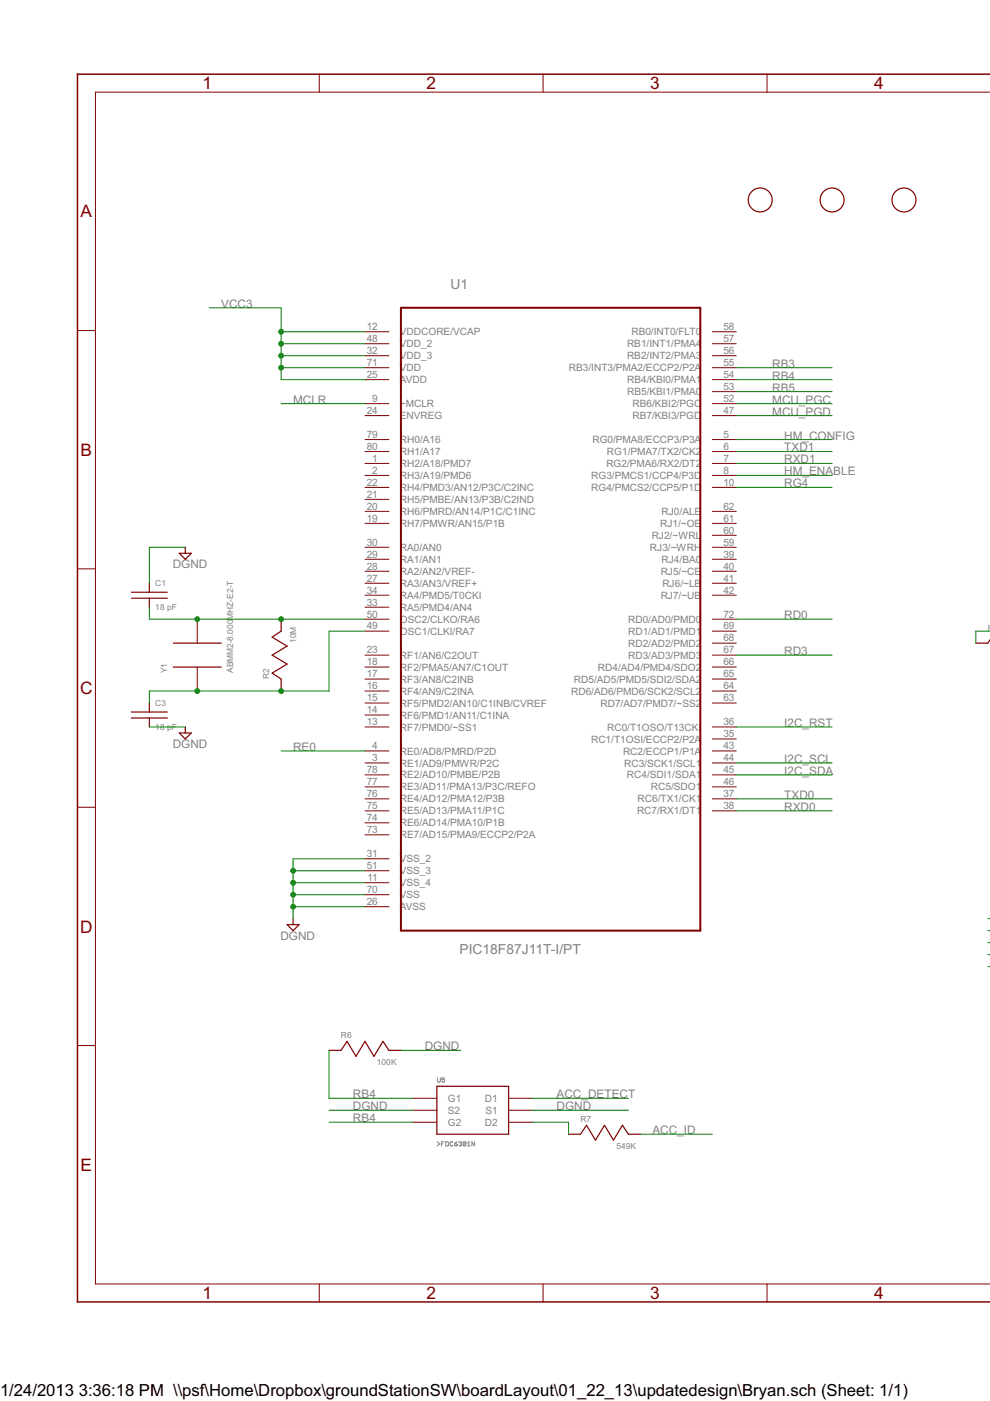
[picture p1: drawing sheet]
<svg xmlns="http://www.w3.org/2000/svg" width="210mm" height="297mm" viewBox="0 0 210 297" stroke-linecap="round" stroke-linejoin="round" font-family="sans-serif">
<g fill="none" stroke="#808080" stroke-width=".21">
<path d="M92.8 228.5v.8l.1 .1 .5-.1v-.8M94.3 228.5h-.6v.5l.3-.2 .3 .2-.2 .4-.4-.1M92.7 242.1l.6 .4-.6 .5M93.6 242.5h.3M94.2 242.1h-.6v.9M94.5 242.1h.5l.1 .1v.6l-.1 .2h-.5zM96 242.2l-.1-.1-.5 .1v.6l.2 .2 .4-.2M96.4 242.5h.4l.1 .3-.4 .2zM96.9 242.1l-.5 .4M97.3 242.2l.4-.1 .2 .1-.2 .3M97.6 242.5h.1M97.7 242.5l.2 .2-.2 .3-.4-.2"/>
<path d="M98.8 242.2l-.5-.1-.1 .7M98.8 242.2v.6l-.2 .2-.4-.2M98.8 242.2l-.6 .6M99.1 243h.6M99.1 242.4l.3-.3v.9M100.6 242.1v.9l-.5-.9v.9"/>
</g>
<path d="M210 15.7h-193.6v260.3h193.6" fill="none" stroke="#800000" stroke-width=".32"/>
<g fill="none" stroke="#800000" stroke-width=".21">
<path d="M67.7 15.7v3.8M115.1 15.7v3.8M162.6 15.7v3.8M210 19.5h-189.8v252.7h189.8M16.4 70.1h3.8M77.4 70.3h5.1M77.4 72.9h5.1M77.4 75.4h5.1M77.4 78h5.1M151 70.3h5.1M151 72.9h5.1M151 75.4h5.1"/>
<path d="M151 78h5.1M77.4 80.5h5.1M77.4 85.6h5.1M77.4 88.1h5.1M77.4 93.2h5.1M77.4 95.7h5.1M77.4 98.3h5.1M151 80.5h5.1M151 85.6h5.1M151 88.1h5.1M151 93.2h5.1M151 95.7h5.1"/>
<path d="M151 98.3h5.1M151 83h5.1M77.4 100.8h5.1M77.4 103.3h5.1M77.4 105.9h5.1M77.4 108.4h5.1M77.4 111h5.1M77.4 116h5.1M77.4 118.6h5.1M151 100.8h5.1M151 103.3h5.1M151 108.4h5.1"/>
<path d="M151 111h5.1M151 116h5.1M151 118.6h5.1M151 113.5h5.1M16.4 120.6h3.8M41.8 131.3v5.1M77.4 121.1h5.1M77.4 123.7h5.1M77.4 126.2h5.1M77.4 128.7h5.1M77.4 131.3h5.1M77.4 133.8h5.1"/>
<path d="M77.4 138.9h5.1M151 121.1h5.1M151 123.7h5.1M151 126.2h5.1M151 131.3h5.1M151 133.8h5.1M151 138.9h5.1M151 136.4h5.1M41.8 141.4v5.1M77.4 141.4h5.1M77.4 144h5.1M77.4 146.5h5.1"/>
<path d="M77.4 149.1h5.1M77.4 151.6h5.1M77.4 154.1h5.1M77.4 159.2h5.1M151 141.4h5.1M151 144h5.1M151 146.5h5.1M151 149.1h5.1M151 154.1h5.1M151 159.2h5.1M151 156.7h5.1M16.4 171.2h3.8"/>
<path d="M77.4 161.8h5.1M77.4 164.3h5.1M77.4 166.8h5.1M77.4 169.4h5.1M77.4 171.9h5.1M77.4 174.5h5.1M77.4 177h5.1M151 161.8h5.1M151 164.3h5.1M151 166.8h5.1M151 169.4h5.1M151 171.9h5.1"/>
<path d="M77.4 182.1h5.1M77.4 184.6h5.1M77.4 187.2h5.1M77.4 189.7h5.1M77.4 192.2h5.1M16.4 221.7h3.8M87.5 232.9h5.1M87.5 235.4h5.1M87.5 237.9h5.1M107.8 232.9h5.1M107.8 235.4h5.1M107.8 237.9h5.1"/>
<path d="M67.7 272.2v3.8M115.1 272.2v3.8M162.6 272.2v3.8"/>
</g>
<g fill="none" stroke="#800000" stroke-width=".25">
<path d="M38 117.3h2.6l-1.3 1.3zM39.3 116v1.3M27.9 125.6h7.6M27.9 126.8h7.6M31.7 123.7v1.9M31.7 126.8v1.9M36.7 136.4h10.2M59.6 131.3v2.5l-1.9 1.3 3.2 1.9-3.2 1.9 3.2 1.9-3.2 1.9 1.9 1.3v2.5M210 135.6l-.6 .8h-2.5M27.9 151h7.6M27.9 152.2h7.6M31.7 149.1v1.9"/>
<path d="M31.7 152.2v1.9M36.7 141.4h10.2M38 155.4h2.6l-1.3 1.3zM39.3 154.1v1.3M60.9 196h2.5l-1.3 1.3zM62.1 194.8v1.2M69.8 222.7h2.5l1.3-1.9 1.9 3.2 1.9-3.2 1.9 3.2 1.9-3.2 1.3 1.9h2.5M92.6 230.3h15.2v10.2h-15.2zM120.5 240.5h2.6l1.3-1.9 1.9 3.1 1.9-3.1 1.9 3.1 1.9-3.1 1.2 1.9h2.6"/>
<circle cx="161.2" cy="42.4" r="2.54"/>
<circle cx="176.4" cy="42.4" r="2.54"/>
<circle cx="191.7" cy="42.4" r="2.54"/>
</g>
<path d="M85 65.3h63.5v132h-63.5z" fill="none" stroke="#800000" stroke-width=".42"/>
<g fill="none" stroke="#008000" stroke-width=".21">
<path d="M44.4 65.3h15.2v15.2h17.8M59.6 70.3h17.8M59.6 72.9h17.8M59.6 75.4h17.8M59.6 78h17.8M156.1 78h20.3M59.6 85.6h17.8M156.1 80.5h20.3M156.1 93.2h20.3M156.1 83h20.3M156.1 95.7h20.3M156.1 98.3h20.3"/>
<path d="M156.1 88.1h20.3M156.1 85.6h20.3M39.3 116h-7.6v7.7M156.1 100.8h20.3M156.1 103.3h20.3M31.7 128.7v2.6h45.7M77.4 133.8h-7.6v12.7h-38.1v2.6M156.1 131.3h20.3M156.1 138.9h20.3M210 133.8h-3.1v2.6M31.7 154.1h7.6M59.6 159.2h17.8"/>
<path d="M156.1 154.1h20.3M156.1 169.4h20.3M156.1 171.9h20.3M156.1 161.8h20.3M156.1 164.3h20.3M62.1 192.2h15.3M62.1 189.7h15.3M62.1 187.2h15.3M62.1 184.6h15.3M77.4 182.1h-15.3v12.7M209.4 194.8h.6M209.4 197.3h.6"/>
<path d="M209.4 199.9h.6M209.4 202.4h.6M209.4 204.9h.6M69.8 235.4h17.7M69.8 222.7v10.2h17.7M69.8 237.9h17.7M85 222.7h12.7M112.9 235.4h20.3M112.9 232.9h20.3M112.9 237.9h7.6v2.6M135.8 240.5h15.2"/>
</g>
<g fill="#008000" stroke="#008000" stroke-width=".21">
<circle cx="62.1" cy="184.6" r=".51"/>
<circle cx="62.1" cy="187.2" r=".51"/>
<circle cx="62.1" cy="189.7" r=".51"/>
<circle cx="62.1" cy="192.2" r=".51"/>
<circle cx="59.6" cy="78" r=".51"/>
<circle cx="59.6" cy="75.4" r=".51"/>
<circle cx="59.6" cy="72.9" r=".51"/>
<circle cx="59.6" cy="70.3" r=".51"/>
<circle cx="59.6" cy="131.3" r=".51"/>
<circle cx="41.8" cy="131.3" r=".51"/>
<circle cx="59.6" cy="146.5" r=".51"/>
<circle cx="41.8" cy="146.5" r=".51"/>
</g>
<g font-size="4.1" fill="#800000">
<text x="42.9" y="18.9">1</text>
<text x="90.4" y="18.9">2</text>
<text x="137.9" y="18.9">3</text>
<text x="185.3" y="18.9">4</text>
<text x="17.1" y="46.1">A</text>
<text x="17.1" y="96.6">B</text>
<text x="17" y="147.2">C</text>
<text x="17" y="197.7">D</text>
<text x="17.1" y="248.2">E</text>
<text x="42.9" y="275.4">1</text>
<text x="90.4" y="275.4">2</text>
<text x="137.9" y="275.4">3</text>
<text x="185.3" y="275.4">4</text>
</g>
<g font-size="4">
<text x="0" y="296">1/24/2013</text>
<text x="16.7" y="296">3:36:18 PM \\psf\Home\Dropbox\groundStationSW\boardLayout\01_22_13\updatedesign\Bryan.sch (Sheet: 1/1)</text>
</g>
<g font-size="3.3" fill="#808080">
<text x="95.5" y="61.2">U1</text>
<text x="97.4" y="202.3">PIC18F87J11T-I/PT</text>
</g>
<g font-size="2.8" fill="#808080">
<text x="46.9" y="65.3">VCC3</text>
<text x="163.7" y="77.9">RB3</text>
<text x="163.7" y="83">RB5</text>
<text x="163.7" y="80.5">RB4</text>
<text x="62.1" y="85.6">MCLR</text>
<text x="163.7" y="88.1">MCU_PGD</text>
<text x="163.7" y="85.6">MCU_PGC</text>
<text x="166.3" y="93.2">HM_CONFIG</text>
<text x="166.3" y="95.7">TXD1</text>
<text x="166.3" y="100.8">HM_ENABLE</text>
<text x="166.3" y="98.3">RXD1</text>
<text x="166.3" y="103.3">RG4</text>
<text x="36.6" y="120.5">DGND</text>
<text x="166.3" y="131.3">RD0</text>
<text x="166.3" y="138.9">RD3</text>
<text x="166.3" y="154.1">I2C_RST</text>
<text x="36.6" y="158.6">DGND</text>
<text x="62.1" y="159.2">RE0</text>
<text x="166.3" y="161.8">I2C_SCL</text>
<text x="166.3" y="164.3">I2C_SDA</text>
<text x="166.3" y="169.4">TXD0</text>
<text x="166.3" y="171.9">RXD0</text>
<text x="59.5" y="199.2">DGND</text>
<text x="90.1" y="222.7">DGND</text>
<text x="74.8" y="232.9">RB4</text>
<text x="118" y="232.9">ACC_DETECT</text>
<text x="74.8" y="235.4">DGND</text>
<text x="74.8" y="237.9">RB4</text>
<text x="118" y="235.4">DGND</text>
<text x="138.3" y="240.5">ACC_ID</text>
</g>
<g font-size="2.4" fill="#808080">
<text x="77.8" y="70">12</text>
<text x="84.8" y="71.1">VDDCORE/VCAP</text>
<text x="133.9" y="71.1">RB0/INT0/FLT0</text>
<text x="153.4" y="70">58</text>
<text x="77.8" y="72.5">48</text>
<text x="77.8" y="75.1">32</text>
<text x="77.8" y="77.6">71</text>
<text x="84.8" y="73.6">VDD_2</text>
<text x="84.8" y="76.2">VDD_3</text>
<text x="132.9" y="73.6">RB1/INT1/PMA4</text>
<text x="132.9" y="76.2">RB2/INT2/PMA3</text>
<text x="153.4" y="72.5">57</text>
<text x="153.4" y="75.1">56</text>
<text x="153.4" y="77.6">55</text>
<text x="77.8" y="80.1">25</text>
<text x="84.8" y="78.7">VDD</text>
<text x="84.8" y="81.3">AVDD</text>
<text x="120.6" y="78.7">RB3/INT3/PMA2/ECCP2/P2A</text>
<text x="133" y="81.3">RB4/KBI0/PMA1</text>
<text x="133" y="83.8">RB5/KBI1/PMA0</text>
<text x="153.4" y="80.1">54</text>
<text x="153.4" y="82.7">53</text>
<text x="77.8" y="87.8">24</text>
<text x="78.9" y="85.2">9</text>
<text x="84.8" y="86.3">~MCLR</text>
<text x="84.8" y="88.9">ENVREG</text>
<text x="134.1" y="86.3">RB6/KBI2/PGC</text>
<text x="134.1" y="88.9">RB7/KBI3/PGD</text>
<text x="153.4" y="85.2">52</text>
<text x="153.4" y="87.8">47</text>
<text x="77.8" y="92.8">79</text>
<text x="77.8" y="95.4">80</text>
<text x="84.8" y="93.9">RH0/A16</text>
<text x="125.6" y="93.9">RG0/PMA8/ECCP3/P3A</text>
<text x="153.4" y="92.8">5</text>
<text x="153.4" y="95.4">6</text>
<text x="78.9" y="97.9">1</text>
<text x="78.9" y="100.4">2</text>
<text x="84.8" y="96.5">RH1/A17</text>
<text x="84.8" y="99">RH2/A18/PMD7</text>
<text x="84.8" y="101.6">RH3/A19/PMD6</text>
<text x="125.3" y="101.6">RG3/PMCS1/CCP4/P3D</text>
<text x="128.6" y="99">RG2/PMA6/RX2/DT2</text>
<text x="128.7" y="96.5">RG1/PMA7/TX2/CK2</text>
<text x="153.4" y="97.9">7</text>
<text x="153.4" y="100.4">8</text>
<text x="77.8" y="103">22</text>
<text x="77.8" y="105.5">21</text>
<text x="84.8" y="104.1">RH4/PMD3/AN12/P3C/C2INC</text>
<text x="84.8" y="106.6">RH5/PMBE/AN13/P3B/C2IND</text>
<text x="125.3" y="104.1">RG4/PMCS2/CCP5/P1D</text>
<text x="153.4" y="103">10</text>
<text x="77.8" y="108.1">20</text>
<text x="77.8" y="110.6">19</text>
<text x="84.8" y="109.2">RH6/PMRD/AN14/P1C/C1INC</text>
<text x="84.8" y="111.7">RH7/PMWR/AN15/P1B</text>
<text x="140" y="111.7">RJ1/~OE</text>
<text x="140.3" y="109.2">RJ0/ALE</text>
<text x="153.4" y="108.1">62</text>
<text x="153.4" y="110.6">61</text>
<text x="153.4" y="113.1">60</text>
<text x="77.8" y="115.7">30</text>
<text x="77.8" y="118.2">29</text>
<text x="84.8" y="116.8">RA0/AN0</text>
<text x="84.8" y="119.3">RA1/AN1</text>
<text x="137.8" y="116.8">RJ3/~WRH</text>
<text x="138.2" y="114.3">RJ2/~WRL</text>
<text x="140.3" y="119.3">RJ4/BA0</text>
<text x="153.4" y="115.7">59</text>
<text x="153.4" y="118.2">39</text>
<text x="77.8" y="120.8">28</text>
<text x="77.8" y="123.3">27</text>
<text x="77.8" y="125.8">34</text>
<text x="84.8" y="121.9">RA2/AN2/VREF-</text>
<text x="84.8" y="124.4">RA3/AN3/VREF+</text>
<text x="140.1" y="121.9">RJ5/~CE</text>
<text x="140.4" y="124.4">RJ6/~LB</text>
<text x="153.4" y="120.8">40</text>
<text x="153.4" y="123.3">41</text>
<text x="153.4" y="125.8">42</text>
<text x="77.8" y="128.4">33</text>
<text x="77.8" y="130.9">50</text>
<text x="84.8" y="127">RA4/PMD5/T0CKI</text>
<text x="84.8" y="129.5">RA5/PMD4/AN4</text>
<text x="140.1" y="127">RJ7/~UB</text>
<text x="153.4" y="130.9">72</text>
<text x="77.8" y="133.5">49</text>
<text x="84.8" y="132">OSC2/CLKO/RA6</text>
<text x="84.8" y="134.6">OSC1/CLKI/RA7</text>
<text x="133.2" y="132">RD0/AD0/PMD0</text>
<text x="133.2" y="134.6">RD1/AD1/PMD1</text>
<text x="133.2" y="137.1">RD2/AD2/PMD2</text>
<text x="153.4" y="133.5">69</text>
<text x="153.4" y="136">68</text>
<text x="77.8" y="138.5">23</text>
<text x="77.8" y="141.1">18</text>
<text x="77.8" y="143.6">17</text>
<text x="84.8" y="139.7">RF1/AN6/C2OUT</text>
<text x="84.8" y="142.2">RF2/PMA5/AN7/C1OUT</text>
<text x="126.8" y="142.2">RD4/AD4/PMD4/SDO2</text>
<text x="133.2" y="139.7">RD3/AD3/PMD3</text>
<text x="153.4" y="138.5">67</text>
<text x="153.4" y="141.1">66</text>
<text x="153.4" y="143.6">65</text>
<text x="77.8" y="146.2">16</text>
<text x="77.8" y="148.7">15</text>
<text x="84.8" y="144.7">RF3/AN8/C2INB</text>
<text x="84.8" y="147.3">RF4/AN9/C2INA</text>
<text x="84.8" y="149.8">RF5/PMD2/AN10/C1INB/CVREF</text>
<text x="121.1" y="147.3">RD6/AD6/PMD6/SCK2/SCL2</text>
<text x="121.7" y="144.7">RD5/AD5/PMD5/SDI2/SDA2</text>
<text x="127.3" y="149.8">RD7/AD7/PMD7/~SS2</text>
<text x="153.4" y="146.2">64</text>
<text x="153.4" y="148.7">63</text>
<text x="77.8" y="151.2">14</text>
<text x="77.8" y="153.8">13</text>
<text x="84.8" y="152.4">RF6/PMD1/AN11/C1INA</text>
<text x="84.8" y="154.9">RF7/PMD0/~SS1</text>
<text x="128.7" y="154.9">RC0/T1OSO/T13CKI</text>
<text x="153.4" y="153.8">36</text>
<text x="78.9" y="158.9">4</text>
<text x="78.9" y="161.4">3</text>
<text x="84.8" y="160">RE0/AD8/PMRD/P2D</text>
<text x="125.3" y="157.4">RC1/T1OSI/ECCP2/P2A</text>
<text x="132.1" y="160">RC2/ECCP1/P1A</text>
<text x="153.4" y="156.3">35</text>
<text x="153.4" y="158.9">43</text>
<text x="153.4" y="161.4">44</text>
<text x="77.8" y="163.9">78</text>
<text x="77.8" y="166.5">77</text>
<text x="84.8" y="162.5">RE1/AD9/PMWR/P2C</text>
<text x="84.8" y="165.1">RE2/AD10/PMBE/P2B</text>
<text x="84.8" y="167.6">RE3/AD11/PMA13/P3C/REFO</text>
<text x="132.3" y="162.5">RC3/SCK1/SCL1</text>
<text x="132.9" y="165.1">RC4/SDI1/SDA1</text>
<text x="138" y="167.6">RC5/SDO1</text>
<text x="153.4" y="163.9">45</text>
<text x="153.4" y="166.5">46</text>
<text x="77.8" y="169">76</text>
<text x="77.8" y="171.6">75</text>
<text x="84.8" y="170.1">RE4/AD12/PMA12/P3B</text>
<text x="84.8" y="172.7">RE5/AD13/PMA11/P1C</text>
<text x="135.1" y="172.7">RC7/RX1/DT1</text>
<text x="135.2" y="170.1">RC6/TX1/CK1</text>
<text x="153.4" y="169">37</text>
<text x="153.4" y="171.6">38</text>
<text x="77.8" y="174.1">74</text>
<text x="77.8" y="176.6">73</text>
<text x="84.8" y="175.2">RE6/AD14/PMA10/P1B</text>
<text x="84.8" y="177.8">RE7/AD15/PMA9/ECCP2/P2A</text>
<text x="77.8" y="181.7">31</text>
<text x="77.8" y="184.3">51</text>
<text x="84.8" y="182.8">VSS_2</text>
<text x="84.8" y="185.4">VSS_3</text>
<text x="77.8" y="189.3">70</text>
<text x="77.8" y="191.9">26</text>
<text x="77.9" y="186.8">11</text>
<text x="84.8" y="187.9">VSS_4</text>
<text x="84.8" y="190.5">VSS</text>
<text x="84.8" y="193">AVSS</text>
<text x="95" y="233.6">G1</text>
<text x="102.8" y="233.6">D1</text>
<text x="95" y="236.2">S2</text>
<text x="95" y="238.7">G2</text>
<text x="102.8" y="238.7">D2</text>
<text x="102.9" y="236.2">S1</text>
</g>
<g font-size="2" fill="#808080">
<text x="32.9" y="124.3">C1</text>
<text x="32.9" y="129.4">18 pF</text>
<text x="62.8" y="136.4" transform="rotate(-90 62.8 136.4)">10M</text>
<text x="209.4" y="133.8">R9</text>
<text x="35.5" y="142.7" transform="rotate(-90 35.5 142.7)">Y1</text>
<text x="49.4" y="142.7" transform="rotate(-90 49.4 142.7)">ABMM2-8.000MHZ-E2-T</text>
<text x="57.1" y="144" transform="rotate(-90 57.1 144)">R2</text>
<text x="32.9" y="149.7">C3</text>
<text x="32.9" y="154.8">18 pF</text>
<text x="72.3" y="220.2">R6</text>
<text x="79.9" y="225.9">100K</text>
<text x="123.1" y="237.9">R7</text>
<text x="130.7" y="243.7">549K</text>
</g>
</svg>
